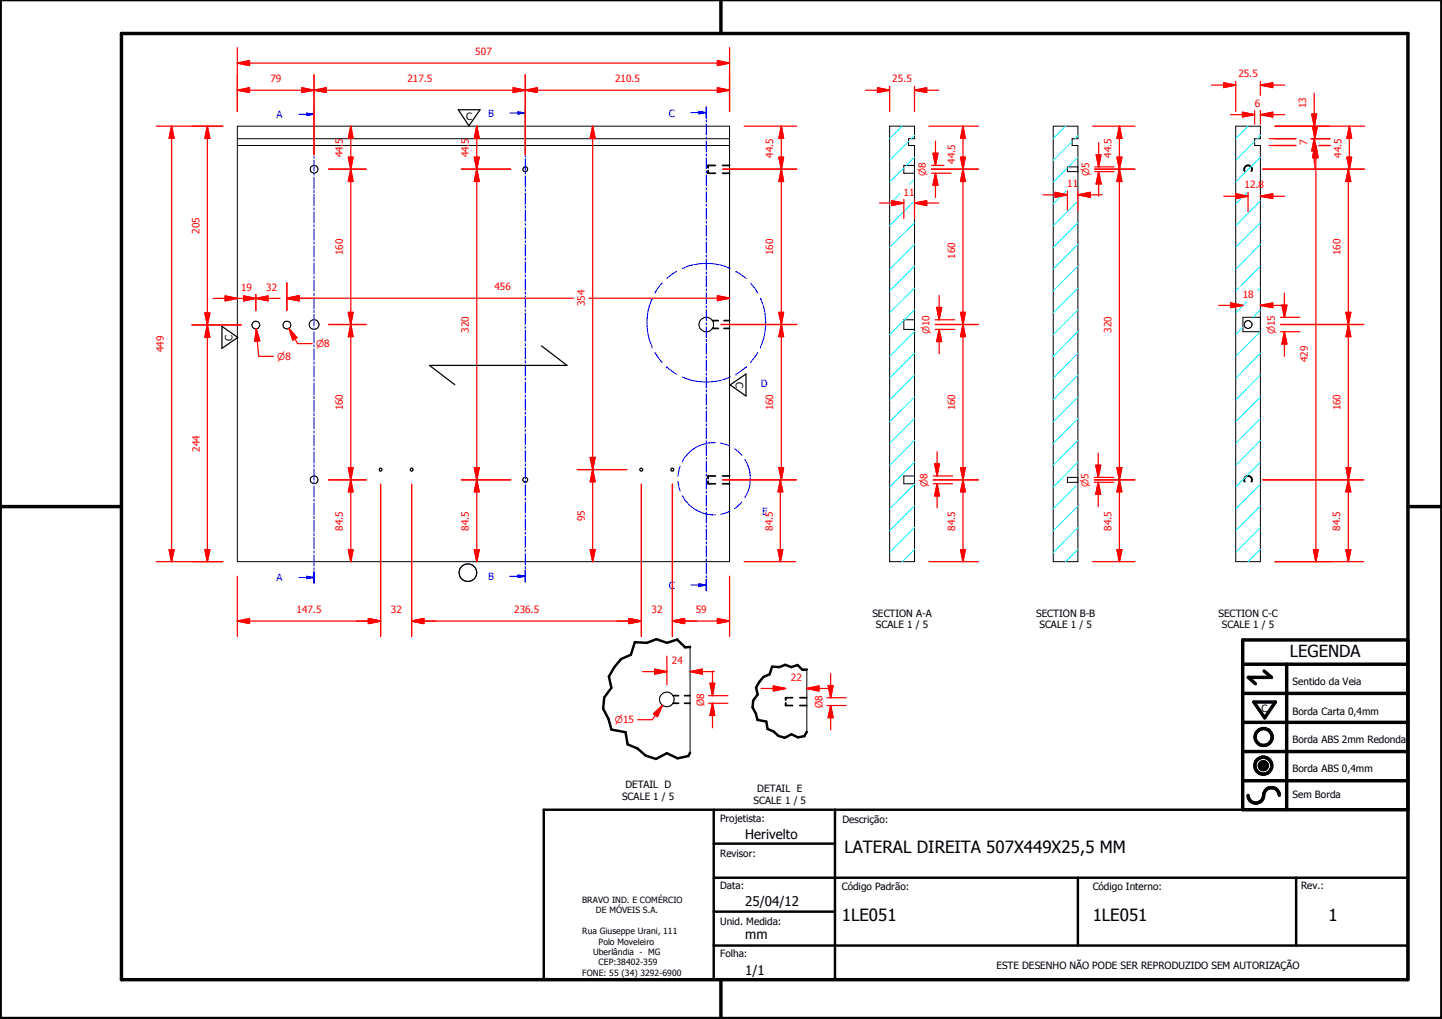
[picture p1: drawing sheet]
<svg xmlns="http://www.w3.org/2000/svg" width="297mm" height="210mm" viewBox="0 0 297 210" stroke-linecap="round" stroke-linejoin="round" font-family="sans-serif">
<g fill="#000">
<circle cx="145.9" cy="34.1" r=".18"/>
<circle cx="161.8" cy="143.7" r=".18"/>
</g>
<g fill="none" stroke="#000" stroke-width=".35">
<path d="M145.9 35.1v.6h1.5M147.4 34.1h-1.5v.5M148.8 34.1h1.5M148.8 35.7h1.5M256.4 35.3a.8 .8 0 0 1 .7-1.3 .8 .8 0 0 1 .7 1.3M146.8 66h1.2M146.8 67.6h1.2M149.1 66h1.2M149.1 67.6h1.2M145.9 99.1v.6h1.5M147.4 98h-1.5v.6M148.8 98h1.5"/>
<path d="M148.8 99.7h1.5M256.4 99.2a.79 .79 0 0 1 .7-1.2 .79 .79 0 0 1 .7 1.2M138.6 143.3h1.2M138.6 144.9h1.2M141 143.3h1.2M141 144.9h1.2M161.8 144.8v.5h1.5M163.3 143.7h-1.5v.5M164.8 143.7h1.4M164.8 145.3h1.4"/>
</g>
<g fill="none" stroke="#000" stroke-width=".21">
<path d="M48.9 28.6h101.4M48.9 30h101.4M48.9 26h101.4v89.7h-101.4zM183.3 26h5.1v2.6h-1.2v1.4h1.2v85.7h-5.1zM188.4 34.1h.1M188.4 34.1h-2.2v1.6h2.2M217 26h5v2.6h-1.2v1.4h1.2v85.7h-5zM222 35.3h.1M222 34.4h-2.1v.9h2.1M254.5 26h5.1v2.6h-1.2v1.4h1.2v85.7h-5.1zM188.4 65.9h.1M188.4 65.9h-2.2v2h2.2"/>
<path d="M259.6 65.4h.1M259.6 68.3h.1M259.6 65.4h-3.6v2.9h3.6M78.2 96.5a.32 .32 0 0 1 .4 0 .32 .32 0 0 1 0 .4 .32 .32 0 0 1-.4 .1zM84.6 96.5h.4v.5h-.4l-.1-.3zM138.3 96.5a.31 .31 0 0 1 .5 0 .31 .31 0 0 1-.1 .5 .31 .31 0 0 1-.5-.1zM188.4 98h-2.2v1.7h2.2M222 98.3h-2.1v1.1h2.1M142.2 133.3v21.8M166.2 137.9v12.8M259.4 157.6l1.6 .1zM259.4 157.7l1.6 .1z"/>
<path d="M259.4 157.8l1.6 .1zM259.4 157.9h1.6v.1zM259.4 157.9l1.6 .1h-1.5zM259.4 157.6h1.6zM259.5 158h1.5zM259.5 158l1.4 .1zM259.5 157.5l1.5 .1zM259.5 158.1h1.4zM259.5 157.4l1.5 .1zM259.5 158.1l1.4 .1zM259.5 157.3l1.4 .1zM259.6 158.2h1.3z"/>
<path d="M259.6 158.2h1.2zM259.6 157.2l1.3 .1zM259.6 158.2l1.2 .1zM259.6 157.2h1.3zM259.7 158.3h1.1zM259.7 158.3l1 .1zM259.7 157.1l1.1 .1zM259.7 157.1h1.1zM259.8 158.4h.9zM259.8 158.4h.8zM259.8 157.1h1zM259.8 157.1h.9z"/>
<path d="M259.8 158.4l.8 .1zM259.8 157l.9 .1zM259.8 157h.8zM259.9 158.5h.7zM259.9 158.5h.6zM259.9 157h.7zM260 158.5h.5zM260 158.5h.4zM260 157h.6zM260.1 158.5h.3zM260.1 158.5h.2zM260.1 156.9l.4 .1z"/>
<path d="M260.1 156.9h.3zM260.1 156.9h.2z"/>
<circle cx="64.7" cy="34.9" r=".81"/>
<circle cx="108.2" cy="34.9" r=".49"/>
<circle cx="52.7" cy="67" r=".81"/>
<circle cx="59.1" cy="67" r=".81"/>
<circle cx="64.7" cy="66.8" r=".99"/>
<circle cx="145.5" cy="66.9" r="1.51"/>
<circle cx="257.1" cy="66.8" r=".81"/>
<circle cx="64.7" cy="98.8" r=".82"/>
<circle cx="108.2" cy="98.8" r=".5"/>
<circle cx="132.1" cy="96.7" r=".31"/>
<circle cx="137.3" cy="144.1" r="1.51"/>
</g>
<path d="M142.2 133.3h-1.1l-1.6-1.6-2.1 .7-2.2-.7-1.9 .7-2.5-.1-.8 2.6-2.1 .9-1.4 1.7-1.1 1.9 .5 2.3-1.4 2-.3 2.3 1.1 2.1 .6 2.2 3 .5 .4 2.5 2 .9 1.7 1.5 2.1 .6 2.3-1.1 2.2 1 2.2-.5 .4-.6M166.2 137.9l-.9 .1-1-1-1.3 .4-1.2-.5-1.3 .5-1.5-.1-.5 1.6-1.2 .5-.9 1.1-.7 1.1 .4 1.4-1 1.3-.1 1.4 .7 1.3 .3 1.3 1.9 .3 .2 1.6 1.2 .5 1.1 .9 1.3 .4 1.3-.7 1.4 .6 1.3-.3 .5-.9M112 166.8h178v35h-178zM147 173.8h25M147 166.8v35M172 166.8v35M147 194.8h143M147 180.8h143M147 187.8h25M222 180.8v14M267 180.8v14" fill="none" stroke="#000" stroke-width=".51"/>
<g fill="#000">
<path d="M259.4 157.6h1.6zM259.5 157.5l1.5 .1zM259.5 157.4l1.5 .1zM259.5 157.3l1.4 .1zM259.6 157.2l1.3 .1zM259.6 157.2h1.3zM259.7 157.1l1.1 .1zM259.7 157.1h1.1zM259.8 157.1h1zM259.8 157.1h.9zM259.8 157l.9 .1zM259.8 157h.8z"/>
<path d="M259.9 157h.7zM260 157h.6zM260.1 156.9l.4 .1zM260.1 156.9h.3zM260.1 156.9h.2zM260.1 158.5h.2zM260 158.5h.4zM260.1 158.5h.3zM259.9 158.5h.6zM260 158.5h.5zM259.8 158.4l.8 .1zM259.9 158.5h.7z"/>
<path d="M259.8 158.4h.8zM259.7 158.3l1 .1zM259.8 158.4h.9zM259.6 158.2l1.2 .1zM259.7 158.3h1.1zM259.6 158.2h1.2zM259.5 158.1l1.4 .1zM259.6 158.2h1.3zM259.5 158l1.4 .1zM259.5 158.1h1.4zM259.4 157.9l1.6 .1h-1.5zM259.5 158h1.5z"/>
<path d="M259.4 157.6l1.6 .1zM259.4 157.7l1.6 .1zM259.4 157.8l1.6 .1zM259.4 157.9h1.6v.1z"/>
</g>
<g fill="none" stroke="#000" stroke-width=".71">
<path d="M148.5 0v6.9M297 -.1v209.9h-297v-209.9M25 6.9h265v194.9h-265zM0 104.4h25M290 104.4h7M256 136.8h34M260.4 138.2l1.5 1.3h-4.8l1.5 1.3M265 136.8v30M290 131.8h-34v35h34M256 154.8h34M256 148.8h34M256 142.8h34"/>
<path d="M258.3 144.6h4.4l-2.2 3.3zM256 160.8h34M257.1 163.8a1.62 1.62 0 0 0 1.8 1.6 1.62 1.62 0 0 0 1.4-1.9 1.63 1.63 0 0 1 1.7-1.2 1.63 1.63 0 0 1 1.5 1.5M148.5 201.8v8"/>
<circle cx="260.2" cy="157.7" r="1.76"/>
<circle cx="260.2" cy="157.7" r=".82"/>
<circle cx="260.3" cy="151.8" r="1.76"/>
</g>
<g fill="none" stroke="#00f" stroke-width=".21">
<path d="M144 23.2h1.5M145.5 22.1v2.2M145.5 24.7v.4M145.5 25.5v2.3M145.5 28.2v.5M145.5 29v2.3M145.5 31.7v.4M145.5 32.5v2.3M145.5 35.1v.5M145.5 36v2.2M145.5 38.6v.5M145.5 39.5v2.2"/>
<path d="M136.4 58.3l-.8 1-.7 1.1M139.4 55.9l-2.1 1.5M140.5 55.3a12 12 0 0 1 9.9 0M145.5 42.1v.4M145.5 42.9v2.3M145.5 45.6v.4M145.5 46.4v2.3M145.5 49.1v.4M145.5 49.9v2.3M145.5 52.5v.5M145.5 53.3v2.3M145.5 56v.4"/>
<path d="M145.5 56.8v2.3M145.5 59.5v.4M151.6 55.9h.1M151.6 55.9l2.1 1.5M154.6 58.3l1.5 2.1M134.3 61.5h.1M134.3 71.5h.1M134.3 61.5a12.5 12.5 0 0 0 0 10M134.9 72.6l1.5 2.1M137.3 75.6h.1M137.3 75.6l2.1 1.5M140.5 77.6a12 12 0 0 0 9.9 0"/>
<path d="M145.5 60.3v2.3M145.5 62.9v.5M145.5 63.8v2.2M145.5 66.4v.5M145.5 67.3v2.3M145.5 69.9v.5M145.5 70.7v2.3M145.5 73.4v.4M145.5 74.2v2.3M145.5 76.8v.5M145.5 77.7v2.2M151.6 77.1h.1"/>
<path d="M153.7 75.6h.1M153.7 75.6l-2.1 1.5M156.1 72.6l-1.5 2.1M156.7 61.5h.1M156.7 71.5h.1M156.7 61.5a12.3 12.3 0 0 1 0 10M139.7 99.1l.4 2M140.1 96.1l-.4 2M145.5 80.3v.5M145.5 81.2v2.2M145.5 83.8v.4M145.5 84.6v2.3"/>
<path d="M145.5 87.3v.5M145.5 88.1v2.3M145.5 90.8v.4M145.5 91.6v2.3M145.5 94.2v.5M145.5 95v2.3M145.5 97.7v.4M145.5 98.5v2.3M147.4 91.2a7.3 7.3 0 0 0-6.9 3.9M148.4 91.3l2 .6M151.3 92.4l1.5 1.4M153.5 94.7a7.6 7.6 0 0 1 0 7.8"/>
<path d="M140.5 102.1a7.4 7.4 0 0 0 6.9 3.9M145.5 101.2v.4M145.5 102v2.3M145.5 104.6v.5M145.5 105.5v2.3M145.5 108.1v.5M145.5 109v2.2M145.5 111.6v.5M145.5 112.4v2.3M145.5 115.1v.4M145.5 115.9v2.3M145.5 118.6v.4"/>
<path d="M145.5 119.4v2.3M150.4 105.3l-2 .7M152.8 103.4l-1.5 1.4"/>
</g>
<path d="M145.5 22.1v2.2M145.5 119.4v2.3" fill="none" stroke="#00f" stroke-width=".3"/>
<path d="M144 22.9l1.5 .3-1.5 .3z" fill="#00f"/>
<path d="M142.3 23.2h1.7M144 22.9l1.5 .3-1.5 .3zM144 120.5h1.5" fill="none" stroke="#00f" stroke-width=".21"/>
<path d="M144 120.3l1.5 .2-1.5 .3z" fill="#00f"/>
<g fill="none" stroke="#00f" stroke-width=".21">
<path d="M106.7 23.3h1.5M108.2 22.1v2.4M108.2 24.8v.5M108.2 25.7v2.3M108.2 28.3v.5M108.2 29.2v2.3M108.2 31.9v.4M108.2 32.7v2.4M108.2 35.4v.5M108.2 36.2v2.4M108.2 38.9v.5M108.2 39.8v2.3"/>
<path d="M108.2 42.5v.4M108.2 43.3v2.3M108.2 46v.4M108.2 46.8v2.4M108.2 49.6v.4M108.2 50.4v2.3M108.2 53.1v.5M108.2 53.9v2.3M108.2 56.6v.5M108.2 57.4v2.4M108.2 60.2v.4M108.2 61v2.3"/>
<path d="M108.2 63.7v.4M108.2 64.5v2.3M108.2 67.2v.5M108.2 68v2.4M108.2 70.7v.5M108.2 71.6v2.3M108.2 74.3v.5M108.2 75.1v2.4M108.2 77.9v.4M108.2 78.7v2.3M108.2 81.4v.4M108.2 82.2v2.3"/>
<path d="M108.2 84.9v.4M108.2 85.7v2.4M108.2 88.4v.5M108.2 89.3v2.3M108.2 91.9v.5M108.2 92.8v2.3M108.2 95.5v.4M108.2 96.3v2.3M108.2 99v.5M108.2 99.9v2.3M108.2 102.6v.4M108.2 103.4v2.3"/>
<path d="M108.2 106.1v.5M108.2 106.9v2.4M108.2 109.6v.5M108.2 110.4v2.4M108.2 113.2v.4M108.2 114v2.3M108.2 116.7v.5M108.2 117.5v2.3M142.3 120.5h1.7M144 120.3l1.5 .2-1.5 .3z"/>
</g>
<g fill="none" stroke="#0ff" stroke-width=".21">
<path d="M255.6 36.5l-1.1 1M256.9 39.6l-2.4 2.4M257.1 26l-2.6 2.5M258.4 29.1l-3.9 3.9M259.6 27.9l-.6 .7M259.6 32.4l-4 4M255.2 59.3l-.7 .6M259.6 50.3l-5.1 5.2M259.6 45.9l-5.1 5.1M259.6 41.4l-5.1 5.1M259.6 59.4l-.5 .5M259.6 54.8l-4 4.1"/>
<path d="M256 67.4l-1.5 1.5M256.9 62.1l-2.4 2.3M259.6 68.3l-5.1 5.1M259.6 77.3l-5.1 5.1M259.6 72.8l-5.1 5.1M259.6 63.8l-1.5 1.6M259.6 99.7l-5.1 5.1M259.6 95.2l-5.1 5.1M259.6 90.7l-5.1 5.1M259.6 86.2l-5.1 5.2M259.6 81.8l-5.1 5.1M259.6 113.2l-2.5 2.5"/>
<path d="M259.6 108.7l-5.1 5.1M259.6 104.2l-5.1 5.1"/>
</g>
<path d="M108.2 22.1v2.4M108.2 117.5v2.3" fill="none" stroke="#00f" stroke-width=".3"/>
<path d="M106.7 23l1.5 .3-1.5 .2z" fill="#00f"/>
<path d="M105 23.3h1.7M106.7 23l1.5 .3-1.5 .2zM106.7 118.7h1.5" fill="none" stroke="#00f" stroke-width=".21"/>
<path d="M106.7 118.4l1.5 .3-1.5 .3z" fill="#00f"/>
<g fill="none" stroke="#00f" stroke-width=".21">
<path d="M63.2 23.5h1.5M64.7 22.4v2.3M64.7 25.1v.4M64.7 25.9v2.4M64.7 28.6v.5M64.7 29.5v2.3M64.7 32.1v.5M64.7 33v2.3M64.7 35.7v.4M64.7 36.5v2.4M64.7 39.2v.5M64.7 40v2.4"/>
<path d="M64.7 42.8v.4M64.7 43.6v2.3M64.7 46.3v.4M64.7 47.1v2.3M64.7 49.8v.4M64.7 50.6v2.4M64.7 53.4v.4M64.7 54.2v2.3M64.7 56.9v.5M64.7 57.7v2.3M64.7 60.4v.5M64.7 61.3v2.3"/>
<path d="M64.7 64v.4M64.7 64.8v2.3M64.7 67.5v.4M64.7 68.3v2.4M64.7 71v.5M64.7 71.8v2.4M64.7 74.5v.5M64.7 75.4v2.3M64.7 78.1v.4M64.7 78.9v2.4M64.7 81.6v.5M64.7 82.5v2.3"/>
<path d="M64.7 85.2v.4M64.7 86v2.3M64.7 88.7v.5M64.7 89.5v2.4M64.7 92.2v.5M64.7 93v2.4M64.7 95.8v.4M64.7 96.6v2.3M64.7 99.3v.4M64.7 100.1v2.3M64.7 102.8v.5M64.7 103.7v2.3"/>
<path d="M64.7 106.4v.4M64.7 107.2v2.3M64.7 109.9v.5M64.7 110.7v2.3M64.7 113.4v.5M64.7 114.3v2.3M64.7 117v.4M64.7 117.8v2.3M105 118.7h1.7M106.7 118.4l1.5 .3-1.5 .3z"/>
</g>
<g fill="none" stroke="#0ff" stroke-width=".21">
<path d="M219.5 26l-2.5 2.5M219.6 39.3l-2.6 2.7M219.9 34.6l-2.9 2.9M220.8 29.1l-3.8 3.9M221.7 32.7l-1.6 1.7M222 27.9l-.6 .7M222 32.4l-.2 .3M222 59.4l-5 5M222 54.8l-5 5.1M222 50.3l-5 5.2M222 45.9l-5 5.1M222 41.4l-5 5.1"/>
<path d="M222 77.3l-5 5.1M222 72.8l-5 5.1M222 68.3l-5 5.1M222 63.8l-5 5.1M222 95.2l-5 5.1M222 90.7l-5 5.1M222 86.2l-5 5.2M222 81.8l-5 5.1M221.7 100.1l-4.7 4.7M222 113.2l-2.5 2.5M222 108.7l-5 5.1M222 104.2l-5 5.1"/>
</g>
<path d="M64.7 22.4v2.3M64.7 117.8v2.3" fill="none" stroke="#00f" stroke-width=".3"/>
<path d="M63.2 23.3l1.5 .2-1.5 .3z" fill="#00f"/>
<path d="M61.5 23.5h1.7M63.2 23.3l1.5 .2-1.5 .3zM63.2 119h1.5" fill="none" stroke="#00f" stroke-width=".21"/>
<path d="M63.2 118.7l1.5 .3-1.5 .2z" fill="#00f"/>
<path d="M61.5 119h1.7M63.2 118.7l1.5 .3-1.5 .2z" fill="none" stroke="#00f" stroke-width=".21"/>
<g fill="none" stroke="#0ff" stroke-width=".21">
<path d="M185.3 39.9l-2 2.1M185.8 26l-2.5 2.5M186.2 34.6l-2.9 2.9M187.2 29.1l-3.9 3.9M188.1 32.7l-1.4 1.4M188.2 37.1l-.9 .8M188.4 27.9l-.7 .7M188.4 32.4l-.3 .3M188.4 59.4l-5.1 5M188.4 54.8l-5.1 5.1M188.4 50.3l-5.1 5.2M188.4 45.9l-5.1 5.1"/>
<path d="M188.4 41.4l-5.1 5.1M186.2 66l-2.9 2.9M188.4 77.3l-5.1 5.1M188.4 72.8l-5.1 5.1M188.4 68.3l-5.1 5.1M188.4 63.8l-2.1 2.1M188.4 99.7l-5.1 5.1M188.4 95.2l-5.1 5.1M188.4 90.7l-5.1 5.1M188.4 86.2l-5.1 5.2M188.4 81.8l-5.1 5.1M188.4 113.2l-2.6 2.5"/>
<path d="M188.4 108.7l-5.1 5.1M188.4 104.2l-5.1 5.1"/>
</g>
<path d="M134.9 138.3h2.5" fill="none" stroke="#f00" stroke-width=".25"/>
<path d="M134.9 137.8l2.5 .5-2.5 .6z" fill="#f00"/>
<path d="M134.9 137.8l2.5 .5-2.5 .6zM142.2 138.3h2.4" fill="none" stroke="#f00" stroke-width=".25"/>
<path d="M142.2 138.3l2.4-.5v1.1z" fill="#f00"/>
<path d="M132.4 138.3h2.5M137.4 135.2v5.9M142.2 138.3l2.4-.5v1.1zM144.6 138.3h2.5M146.8 144.9v2.5" fill="none" stroke="#f00" stroke-width=".25"/>
<path d="M146.8 144.9l.4 2.5h-.9z" fill="#f00"/>
<path d="M146.8 144.9l.4 2.5h-.9zM146.8 140.8v2.5" fill="none" stroke="#f00" stroke-width=".25"/>
<path d="M146.3 140.8h.9l-.4 2.5z" fill="#f00"/>
<path d="M146.8 138.3v2.5M136.5 145.3l-1.5 2M146 143.3h3.9M146 144.9h3.9M146.3 140.8h.9l-.4 2.5zM146.8 147.4v2.5" fill="none" stroke="#f00" stroke-width=".25"/>
<path d="M134.6 147l1.9-1.7-1.1 2.3z" fill="#f00"/>
<path d="M134.6 147l1.9-1.7-1.1 2.3zM135 147.3l-.6 1h-3M159.3 141.8h2.5" fill="none" stroke="#f00" stroke-width=".25"/>
<path d="M159.3 141.3l2.5 .5-2.5 .5z" fill="#f00"/>
<path d="M159.3 141.3l2.5 .5-2.5 .5zM166.2 141.8h2.5" fill="none" stroke="#f00" stroke-width=".25"/>
<path d="M166.2 141.8l2.5-.5v1z" fill="#f00"/>
<path d="M156.8 141.8h2.5M166.2 141.8l2.5-.5v1zM168.7 141.8h2.5M171.1 145.3v2.5" fill="none" stroke="#f00" stroke-width=".25"/>
<path d="M171.1 145.3l.5 2.5h-1z" fill="#f00"/>
<path d="M171.1 145.3l.5 2.5h-1zM171.1 141.2v2.5" fill="none" stroke="#f00" stroke-width=".25"/>
<path d="M170.6 141.2h1l-.5 2.5z" fill="#f00"/>
<path d="M42.7 113.2v2.5M171.1 138.7v2.5M170.3 145.3h4M170.3 143.7h4M170.6 141.2h1l-.5 2.5zM171.1 147.8v2.5" fill="none" stroke="#f00" stroke-width=".25"/>
<path d="M42.2 113.2h1l-.5 2.5z" fill="#f00"/>
<path d="M42.7 66.9v2.6M42.2 113.2h1l-.5 2.5z" fill="none" stroke="#f00" stroke-width=".25"/>
<path d="M42.7 66.9l.5 2.6h-1z" fill="#f00"/>
<path d="M39.5 66.9h10.2M42.7 66.9l.5 2.6h-1zM42.7 64.5v2.4M42.7 69.5v43.7M39.5 115.7h6.4" fill="none" stroke="#f00" stroke-width=".25"/>
<path d="M42.2 64.5h1l-.5 2.4z" fill="#f00"/>
<path d="M42.7 26v2.5M42.2 64.5h1l-.5 2.4z" fill="none" stroke="#f00" stroke-width=".25"/>
<path d="M42.7 26l.5 2.5h-1z" fill="#f00"/>
<path d="M35.3 26v2.5M39.5 26h6.4M42.7 26l.5 2.5h-1zM42.7 28.5v36M39.5 66.9h10.2" fill="none" stroke="#f00" stroke-width=".25"/>
<path d="M35.3 26l.6 2.5h-1.1z" fill="#f00"/>
<path d="M35.3 26l.6 2.5h-1.1zM35.3 113.2v2.5" fill="none" stroke="#f00" stroke-width=".25"/>
<path d="M34.8 113.2h1.1l-.6 2.5z" fill="#f00"/>
<path d="M32.2 26h13.7M35.3 28.5v84.7M46.4 61.5h2.5M32.2 115.7h13.7M34.8 113.2h1.1l-.6 2.5z" fill="none" stroke="#f00" stroke-width=".25"/>
<path d="M46.4 61l2.5 .5-2.5 .5z" fill="#f00"/>
<path d="M46.4 61l2.5 .5-2.5 .5zM52.7 61.5h2.5" fill="none" stroke="#f00" stroke-width=".25"/>
<path d="M52.7 61.5l2.5-.5v1z" fill="#f00"/>
<path d="M43.9 61.5h2.5M50.2 61.5h2.5M52.7 61.5l2.5-.5v1zM52.7 60.7v3.3M55.2 61.5h2.5" fill="none" stroke="#f00" stroke-width=".25"/>
<path d="M50.2 61l2.5 .5-2.5 .5z" fill="#f00"/>
<path d="M50.2 61l2.5 .5-2.5 .5zM59.1 61.5h2.5" fill="none" stroke="#f00" stroke-width=".25"/>
<path d="M59.1 61.5l2.5-.5v1z" fill="#f00"/>
<path d="M59.1 58.3v5.7M47.7 61.5h2.5M52.7 60.7v3.3M59.1 61.5l2.5-.5v1zM61.6 61.5h2.5M72.3 113.2v2.5" fill="none" stroke="#f00" stroke-width=".25"/>
<path d="M71.8 113.2h.9l-.4 2.5z" fill="#f00"/>
<path d="M72.3 98.8v2.5M71.8 113.2h.9l-.4 2.5z" fill="none" stroke="#f00" stroke-width=".25"/>
<path d="M72.3 98.8l.4 2.5h-.9z" fill="#f00"/>
<path d="M67.7 98.8h7.7M72.3 98.8l.4 2.5h-.9zM72.3 96.4v2.4M72.3 101.3v11.9" fill="none" stroke="#f00" stroke-width=".25"/>
<path d="M71.8 96.4h.9l-.4 2.4z" fill="#f00"/>
<path d="M72.3 66.8v2.5M71.8 96.4h.9l-.4 2.4z" fill="none" stroke="#f00" stroke-width=".25"/>
<path d="M72.3 66.8l.4 2.5h-.9z" fill="#f00"/>
<path d="M67.7 66.8h7.7M72.3 66.8l.4 2.5h-.9zM72.3 64.3v2.5M72.3 69.3v27.1M67.7 98.8h7.7" fill="none" stroke="#f00" stroke-width=".25"/>
<path d="M71.8 64.3h.9l-.4 2.5z" fill="#f00"/>
<path d="M72.3 34.8v2.6M71.8 64.3h.9l-.4 2.5z" fill="none" stroke="#f00" stroke-width=".25"/>
<path d="M72.3 34.8l.4 2.6h-.9z" fill="#f00"/>
<path d="M67.7 34.8h7.7M72.3 34.8l.4 2.6h-.9zM72.3 32.4v2.4M72.3 37.4v26.9M67.7 66.8h7.7" fill="none" stroke="#f00" stroke-width=".25"/>
<path d="M71.8 32.4h.9l-.4 2.4z" fill="#f00"/>
<path d="M71.8 32.4h.9l-.4 2.4zM72.3 26v2.5" fill="none" stroke="#f00" stroke-width=".25"/>
<path d="M72.3 26l.4 2.5h-.9z" fill="#f00"/>
<path d="M67.7 34.8h7.7M72.3 26l.4 2.5h-.9zM72.3 28.5v3.9M98.2 113.2v2.5" fill="none" stroke="#f00" stroke-width=".25"/>
<path d="M97.7 113.2h1l-.5 2.5z" fill="#f00"/>
<path d="M98.2 98.8v2.5M97.7 113.2h1l-.5 2.5z" fill="none" stroke="#f00" stroke-width=".25"/>
<path d="M98.2 98.8l.5 2.5h-1z" fill="#f00"/>
<path d="M95 98.8h10.2M98.2 98.8l.5 2.5h-1zM98.2 96.4v2.4M98.2 101.3v11.9" fill="none" stroke="#f00" stroke-width=".25"/>
<path d="M97.7 96.4h1l-.5 2.4z" fill="#f00"/>
<path d="M98.2 34.8v2.6M97.7 96.4h1l-.5 2.4z" fill="none" stroke="#f00" stroke-width=".25"/>
<path d="M98.2 34.8l.5 2.6h-1z" fill="#f00"/>
<path d="M95 34.8h10.2M98.2 34.8l.5 2.6h-1zM98.2 32.4v2.4M98.2 37.4v59M95 98.8h10.2" fill="none" stroke="#f00" stroke-width=".25"/>
<path d="M97.7 32.4h1l-.5 2.4z" fill="#f00"/>
<path d="M97.7 32.4h1l-.5 2.4zM98.2 26v2.5" fill="none" stroke="#f00" stroke-width=".25"/>
<path d="M98.2 26l.5 2.5h-1z" fill="#f00"/>
<path d="M95 34.8h10.2M98.2 26l.5 2.5h-1zM98.2 28.5v3.9M122.1 113.2v2.5" fill="none" stroke="#f00" stroke-width=".25"/>
<path d="M121.6 113.2h1l-.5 2.5z" fill="#f00"/>
<path d="M122.1 96.7v2.5M121.6 113.2h1l-.5 2.5z" fill="none" stroke="#f00" stroke-width=".25"/>
<path d="M122.1 96.7l.5 2.5h-1z" fill="#f00"/>
<path d="M118.9 96.7h10.2M122.1 96.7l.5 2.5h-1zM122.1 94.2v2.5M122.1 99.2v14" fill="none" stroke="#f00" stroke-width=".25"/>
<path d="M121.6 94.2h1l-.5 2.5z" fill="#f00"/>
<path d="M122.1 26v2.5M121.6 94.2h1l-.5 2.5z" fill="none" stroke="#f00" stroke-width=".25"/>
<path d="M122.1 26l.5 2.5h-1z" fill="#f00"/>
<path d="M122.1 26l.5 2.5h-1zM122.1 28.5v65.7M118.9 96.7h10.2M48.9 127.9h2.5" fill="none" stroke="#f00" stroke-width=".25"/>
<path d="M48.9 127.9l2.5-.5v1z" fill="#f00"/>
<path d="M48.9 127.9l2.5-.5v1zM75.9 127.9h2.5" fill="none" stroke="#f00" stroke-width=".25"/>
<path d="M75.9 127.4l2.5 .5-2.5 .5z" fill="#f00"/>
<path d="M78.4 99.7v31.4M48.9 118.7v12.4M51.4 127.9h27M75.9 127.4l2.5 .5-2.5 .5z" fill="none" stroke="#f00" stroke-width=".25"/>
<path d="M75.9 127.4l2.5 .5-2.5 .5z" fill="#f00"/>
<path d="M75.9 127.4l2.5 .5-2.5 .5zM84.8 127.9h2.5" fill="none" stroke="#f00" stroke-width=".25"/>
<path d="M84.8 127.9l2.5-.5v1z" fill="#f00"/>
<path d="M78.4 99.7v31.4M84.8 99.7v31.4M73.4 127.9h2.5M84.8 127.9l2.5-.5v1zM84.8 127.9h5" fill="none" stroke="#f00" stroke-width=".25"/>
<path d="M84.8 127.9l2.5-.5v1z" fill="#f00"/>
<path d="M84.8 127.9l2.5-.5v1zM129.6 127.9h2.5" fill="none" stroke="#f00" stroke-width=".25"/>
<path d="M129.6 127.4l2.5 .5-2.5 .5z" fill="#f00"/>
<path d="M84.8 99.7v31.4M132.1 99.7v31.4M87.3 127.9h44.8M129.6 127.4l2.5 .5-2.5 .5z" fill="none" stroke="#f00" stroke-width=".25"/>
<path d="M129.6 127.4l2.5 .5-2.5 .5z" fill="#f00"/>
<path d="M129.6 127.4l2.5 .5-2.5 .5zM138.5 127.9h2.5" fill="none" stroke="#f00" stroke-width=".25"/>
<path d="M138.5 127.9l2.5-.5v1z" fill="#f00"/>
<path d="M132.1 99.7v31.4M138.5 99.7v31.4M127.1 127.9h2.5M138.5 127.9l2.5-.5v1zM138.5 127.9h5" fill="none" stroke="#f00" stroke-width=".25"/>
<path d="M138.5 127.9l2.5-.5v1z" fill="#f00"/>
<path d="M138.5 127.9l2.5-.5v1zM147.8 127.9h2.5" fill="none" stroke="#f00" stroke-width=".25"/>
<path d="M147.8 127.4l2.5 .5-2.5 .5z" fill="#f00"/>
<path d="M48.9 18.6h2.5M138.5 99.7v31.4M150.3 118.7v12.4M141 127.9h6.8M147.8 127.4l2.5 .5-2.5 .5z" fill="none" stroke="#f00" stroke-width=".25"/>
<path d="M48.9 18.6l2.5-.5v.9z" fill="#f00"/>
<path d="M48.9 18.6l2.5-.5v.9zM62.2 18.6h2.5" fill="none" stroke="#f00" stroke-width=".25"/>
<path d="M62.2 18.1l2.5 .5-2.5 .4z" fill="#f00"/>
<path d="M48.9 15.4v7.6M51.4 18.6h10.8M62.2 18.1l2.5 .5-2.5 .4zM64.7 18.6h2.5M64.7 15.4v16.5" fill="none" stroke="#f00" stroke-width=".25"/>
<path d="M64.7 18.6l2.5-.5v.9z" fill="#f00"/>
<path d="M64.7 18.6l2.5-.5v.9zM105.7 18.6h2.5" fill="none" stroke="#f00" stroke-width=".25"/>
<path d="M105.7 18.1l2.5 .5-2.5 .4z" fill="#f00"/>
<path d="M64.7 15.4v16.5M67.2 18.6h38.5M105.7 18.1l2.5 .5-2.5 .4zM108.2 18.6h2.5M108.2 15.4v16.5" fill="none" stroke="#f00" stroke-width=".25"/>
<path d="M108.2 18.6l2.5-.5v.9z" fill="#f00"/>
<path d="M108.2 18.6l2.5-.5v.9zM147.8 18.6h2.5" fill="none" stroke="#f00" stroke-width=".25"/>
<path d="M147.8 18.1l2.5 .5-2.5 .4z" fill="#f00"/>
<path d="M48.9 13h2.5M108.2 15.4v16.5M110.7 18.6h37.1M147.8 18.1l2.5 .5-2.5 .4zM150.3 15.4v7.6" fill="none" stroke="#f00" stroke-width=".25"/>
<path d="M48.9 13l2.5-.5v1z" fill="#f00"/>
<path d="M48.9 13l2.5-.5v1zM147.8 13h2.5" fill="none" stroke="#f00" stroke-width=".25"/>
<path d="M147.8 12.5l2.5 .5-2.5 .5z" fill="#f00"/>
<path d="M48.9 9.8v13.2M51.4 13h96.4M147.8 12.5l2.5 .5-2.5 .5zM150.3 9.8v13.2M160.9 26v2.5" fill="none" stroke="#f00" stroke-width=".25"/>
<path d="M160.9 26l.5 2.5h-1z" fill="#f00"/>
<path d="M160.9 26l.5 2.5h-1zM160.9 32.4v2.4" fill="none" stroke="#f00" stroke-width=".25"/>
<path d="M160.4 32.4h1l-.5 2.4z" fill="#f00"/>
<path d="M148.9 34.8h15.2M153.3 26h10.8M160.4 32.4h1l-.5 2.4zM160.9 28.5v3.9M160.9 34.8v2.6" fill="none" stroke="#f00" stroke-width=".25"/>
<path d="M160.9 34.8l.5 2.6h-1z" fill="#f00"/>
<path d="M160.9 34.8l.5 2.6h-1zM160.9 64.3v2.5" fill="none" stroke="#f00" stroke-width=".25"/>
<path d="M160.4 64.3h1l-.5 2.5z" fill="#f00"/>
<path d="M148.9 34.8h15.2M160.9 37.4v26.9M148.5 66.8h15.6M160.4 64.3h1l-.5 2.5zM160.9 96.4v2.4" fill="none" stroke="#f00" stroke-width=".25"/>
<path d="M160.4 96.4h1l-.5 2.4z" fill="#f00"/>
<path d="M160.9 66.8v2.5M160.4 96.4h1l-.5 2.4z" fill="none" stroke="#f00" stroke-width=".25"/>
<path d="M160.9 66.8l.5 2.5h-1z" fill="#f00"/>
<path d="M148.5 66.8h15.6M160.9 66.8l.5 2.5h-1zM160.9 69.3v27.1M148.9 98.8h15.2M160.7 113.2v2.5" fill="none" stroke="#f00" stroke-width=".25"/>
<path d="M160.3 113.2h.9l-.5 2.5z" fill="#f00"/>
<path d="M160.7 98.8v2.5M160.3 113.2h.9l-.5 2.5z" fill="none" stroke="#f00" stroke-width=".25"/>
<path d="M160.7 98.8l.5 2.5h-.9z" fill="#f00"/>
<path d="M59.1 61.4h2.5M148.9 98.8h15M160.7 98.8l.5 2.5h-.9zM153.3 115.7h10.6M160.7 101.3v11.9" fill="none" stroke="#f00" stroke-width=".25"/>
<path d="M59.1 61.4l2.5-.5v1z" fill="#f00"/>
<path d="M59.1 61.4l2.5-.5v1zM147.8 61.4h2.5" fill="none" stroke="#f00" stroke-width=".25"/>
<path d="M147.8 60.9l2.5 .5-2.5 .5z" fill="#f00"/>
<path d="M198.4 26v2.5M59.1 58.3v5.7M61.6 61.4h56.5M121.3 61.4h26.5M147.8 60.9l2.5 .5-2.5 .5z" fill="none" stroke="#f00" stroke-width=".25"/>
<path d="M198.4 26l.4 2.5h-.9z" fill="#f00"/>
<path d="M198.4 26l.4 2.5h-.9zM198.4 32.4v2.4" fill="none" stroke="#f00" stroke-width=".25"/>
<path d="M197.9 32.4h.9l-.4 2.4z" fill="#f00"/>
<path d="M191.3 26h10.2M191.9 34.8h9.6M197.9 32.4h.9l-.4 2.4zM198.4 28.5v3.9M193.5 67.9v2.5" fill="none" stroke="#f00" stroke-width=".25"/>
<path d="M193.5 67.9l.5 2.5h-1z" fill="#f00"/>
<path d="M193.5 67.9l.5 2.5h-1zM193.5 63.3v2.6" fill="none" stroke="#f00" stroke-width=".25"/>
<path d="M193 63.3h1l-.5 2.6z" fill="#f00"/>
<path d="M192.7 35.7v2.4M192.7 65.9h3.9M192.7 67.9h3.9M193 63.3h1l-.5 2.6zM193.5 60.9v2.4M193.5 70.4v2.5" fill="none" stroke="#f00" stroke-width=".25"/>
<path d="M192.7 35.7l.5 2.4h-1z" fill="#f00"/>
<path d="M192.7 35.7l.5 2.4h-1zM192.7 31.6v2.5" fill="none" stroke="#f00" stroke-width=".25"/>
<path d="M192.2 31.6h1l-.5 2.5z" fill="#f00"/>
<path d="M191.9 35.7h4M191.9 34.1h2.5M192.2 31.6h1l-.5 2.5zM192.7 29.1v2.5M192.7 38.1v2.6M193 99.7v2.5" fill="none" stroke="#f00" stroke-width=".25"/>
<path d="M193 99.7l.5 2.5h-1z" fill="#f00"/>
<path d="M193 99.7l.5 2.5h-1zM193 95.5v2.5" fill="none" stroke="#f00" stroke-width=".25"/>
<path d="M192.5 95.5h1l-.5 2.5z" fill="#f00"/>
<path d="M192.2 98h4M192.2 99.7h4M192.5 95.5h1l-.5 2.5zM193 93v2.5M193 102.2v2.4M198.4 113.2v2.5" fill="none" stroke="#f00" stroke-width=".25"/>
<path d="M197.9 113.2h.9l-.4 2.5z" fill="#f00"/>
<path d="M198.4 98.8v2.5M197.9 113.2h.9l-.4 2.5z" fill="none" stroke="#f00" stroke-width=".25"/>
<path d="M198.4 98.8l.4 2.5h-.9z" fill="#f00"/>
<path d="M192.2 98.8h9.3M198.4 98.8l.4 2.5h-.9zM198.4 96.4v2.4M191.3 115.7h10.2M198.4 101.3v11.9" fill="none" stroke="#f00" stroke-width=".25"/>
<path d="M197.9 96.4h.9l-.4 2.4z" fill="#f00"/>
<path d="M198.4 66.8v2.5M197.9 96.4h.9l-.4 2.4z" fill="none" stroke="#f00" stroke-width=".25"/>
<path d="M198.4 66.8l.4 2.5h-.9z" fill="#f00"/>
<path d="M192.7 66.8h8.8M198.4 66.8l.4 2.5h-.9zM198.4 64.3v2.5M198.4 69.3v27.1M192.2 98.8h9.3" fill="none" stroke="#f00" stroke-width=".25"/>
<path d="M197.9 64.3h.9l-.4 2.5z" fill="#f00"/>
<path d="M198.4 34.8v2.6M197.9 64.3h.9l-.4 2.5z" fill="none" stroke="#f00" stroke-width=".25"/>
<path d="M198.4 34.8l.4 2.6h-.9z" fill="#f00"/>
<path d="M191.9 34.8h9.6M198.4 34.8l.4 2.6h-.9zM198.4 37.4v26.9M188.4 41.8h2.5M192.7 66.8h8.8" fill="none" stroke="#f00" stroke-width=".25"/>
<path d="M188.4 41.8l2.5-.4v.9z" fill="#f00"/>
<path d="M183.7 41.8h2.5M188.4 41.8l2.5-.4v.9z" fill="none" stroke="#f00" stroke-width=".25"/>
<path d="M183.7 41.4l2.5 .4-2.5 .5z" fill="#f00"/>
<path d="M188.4 18.6h2.5M181.2 41.8h2.5M183.7 41.4l2.5 .4-2.5 .5zM186.2 41.1v3.9M188.4 41.1v3.9M190.9 41.8h2.5" fill="none" stroke="#f00" stroke-width=".25"/>
<path d="M188.4 18.6l2.5-.5v.9z" fill="#f00"/>
<path d="M180.8 18.6h2.5M188.4 18.6l2.5-.5v.9z" fill="none" stroke="#f00" stroke-width=".25"/>
<path d="M180.8 18.1l2.5 .5-2.5 .4z" fill="#f00"/>
<path d="M178.3 18.6h2.5M180.8 18.1l2.5 .5-2.5 .4zM183.3 17.8v5.2M188.4 17.8v5.2M190.9 18.6h2.5M226.3 35.3v2.6" fill="none" stroke="#f00" stroke-width=".25"/>
<path d="M226.3 35.3l.5 2.6h-1z" fill="#f00"/>
<path d="M226.3 35.3l.5 2.6h-1zM226.3 31.9v2.5" fill="none" stroke="#f00" stroke-width=".25"/>
<path d="M225.8 31.9h1l-.5 2.5z" fill="#f00"/>
<path d="M225.5 34.4h4M225.5 35.3h4M225.8 31.9h1l-.5 2.5zM226.3 29.4v2.5M226.3 37.9v2.5M226.6 31.9h-.8l.5 2.5 .3-1.8M222 40.1h2.6" fill="none" stroke="#f00" stroke-width=".25"/>
<path d="M222 40.1l2.6-.5v1z" fill="#f00"/>
<path d="M217.3 40.1h2.6M222 40.1l2.6-.5v1z" fill="none" stroke="#f00" stroke-width=".25"/>
<path d="M217.3 39.6l2.6 .5-2.6 .5z" fill="#f00"/>
<path d="M217.3 39.6l2.6 .5-2.6 .5zM219.9 39.3v4M222 39.3v4M214.8 40.1h2.5M224.6 40.1h2.4M226.2 99.4v2.4" fill="none" stroke="#f00" stroke-width=".25"/>
<path d="M226.2 99.4l.5 2.4h-1z" fill="#f00"/>
<path d="M226.2 99.4l.5 2.4h-1zM226.2 95.8v2.5" fill="none" stroke="#f00" stroke-width=".25"/>
<path d="M225.7 95.8h1l-.5 2.5z" fill="#f00"/>
<path d="M225.4 98.3h4M225.4 99.4h4M225.7 95.8h1l-.5 2.5zM226.2 93.3v2.5M226.2 101.8v2.6M230.6 113.2v2.5" fill="none" stroke="#f00" stroke-width=".25"/>
<path d="M230.1 113.2h1l-.5 2.5z" fill="#f00"/>
<path d="M230.6 98.8v2.5M230.1 113.2h1l-.5 2.5z" fill="none" stroke="#f00" stroke-width=".25"/>
<path d="M230.6 98.8l.5 2.5h-1z" fill="#f00"/>
<path d="M225.4 98.8h8.4M230.6 98.8l.5 2.5h-1zM230.6 96.4v2.4M225.1 115.7h8.7M230.6 101.3v11.9" fill="none" stroke="#f00" stroke-width=".25"/>
<path d="M230.1 96.4h1l-.5 2.4z" fill="#f00"/>
<path d="M230.6 34.8v2.6M230.1 96.4h1l-.5 2.4z" fill="none" stroke="#f00" stroke-width=".25"/>
<path d="M230.6 34.8l.5 2.6h-1z" fill="#f00"/>
<path d="M225.5 34.8h8.3M230.6 34.8l.5 2.6h-1zM230.6 32.4v2.4M230.6 37.4v59M225.4 98.8h8.4" fill="none" stroke="#f00" stroke-width=".25"/>
<path d="M230.1 32.4h1l-.5 2.4z" fill="#f00"/>
<path d="M230.1 32.4h1l-.5 2.4zM230.6 26v2.5" fill="none" stroke="#f00" stroke-width=".25"/>
<path d="M230.6 26l.5 2.5h-1z" fill="#f00"/>
<path d="M225.1 26h8.7M225.5 34.8h8.3M230.6 26l.5 2.5h-1zM230.6 28.5v3.9M264.6 68.3v2.6" fill="none" stroke="#f00" stroke-width=".25"/>
<path d="M264.6 68.3l.5 2.6h-1z" fill="#f00"/>
<path d="M264.6 68.3l.5 2.6h-1zM264.6 62.9v2.5" fill="none" stroke="#f00" stroke-width=".25"/>
<path d="M264.1 62.9h1l-.5 2.5z" fill="#f00"/>
<path d="M270.7 23.5v2.5M263.8 65.4h4M263.8 68.3h4M264.1 62.9h1l-.5 2.5zM264.6 60.4v2.5M264.6 70.9v2.5" fill="none" stroke="#f00" stroke-width=".25"/>
<path d="M270.2 23.5h1l-.5 2.5z" fill="#f00"/>
<path d="M270.2 23.5h1l-.5 2.5zM270.7 28.6v2.5" fill="none" stroke="#f00" stroke-width=".25"/>
<path d="M270.7 28.6l.5 2.5h-1z" fill="#f00"/>
<path d="M270.7 19.2v4.3M262.6 26h11.3M262.6 28.6h4.4M270 28.6h3.9M270.7 28.6l.5 2.5h-1zM270.7 31.1v2.5M270.8 30v2.5" fill="none" stroke="#f00" stroke-width=".25"/>
<path d="M270.8 30l.6 2.5h-1z" fill="#f00"/>
<path d="M270.8 30l.6 2.5h-1zM270.8 26.1v2.5" fill="none" stroke="#f00" stroke-width=".25"/>
<path d="M270.4 26.1h1l-.6 2.5z" fill="#f00"/>
<path d="M261.4 28.6h5.6M261.4 30h5.6M270 28.6h4M270.4 26.1h1l-.6 2.5zM270.8 23.6v2.5M270.8 32.5v2.5M271.1 30v2.5M271.7 30h2.3" fill="none" stroke="#f00" stroke-width=".25"/>
<path d="M271.1 30l.4 2.5h-1z" fill="#f00"/>
<path d="M271.1 30l.4 2.5h-1zM271.1 113.2v2.5" fill="none" stroke="#f00" stroke-width=".25"/>
<path d="M270.5 113.2h1l-.4 2.5z" fill="#f00"/>
<path d="M262.6 30h4.4M271.1 32.5v80.7M271.7 30h2.3M278 26v2.5M262.6 115.7h11.6M270.5 113.2h1l-.4 2.5z" fill="none" stroke="#f00" stroke-width=".25"/>
<path d="M278 26l.4 2.5h-1z" fill="#f00"/>
<path d="M278 26l.4 2.5h-1zM278 32.4v2.4" fill="none" stroke="#f00" stroke-width=".25"/>
<path d="M277.4 32.4h1l-.4 2.4z" fill="#f00"/>
<path d="M260.1 34.8h21M262.6 26h18.5M277.4 32.4h1l-.4 2.4zM277.7 34.8v2.6M278 28.5v3.9" fill="none" stroke="#f00" stroke-width=".25"/>
<path d="M277.7 34.8l.6 2.6h-1.1z" fill="#f00"/>
<path d="M277.7 34.8l.6 2.6h-1.1zM277.7 64.3v2.5" fill="none" stroke="#f00" stroke-width=".25"/>
<path d="M277.2 64.3h1.1l-.6 2.5z" fill="#f00"/>
<path d="M260.1 34.8h20.8M277.7 37.4v26.9M263.8 66.8h17.1M277.2 64.3h1.1l-.6 2.5zM277.7 66.8v2.5" fill="none" stroke="#f00" stroke-width=".25"/>
<path d="M277.7 66.8l.6 2.5h-1z" fill="#f00"/>
<path d="M277.7 66.8l.6 2.5h-1zM277.7 96.4v2.4" fill="none" stroke="#f00" stroke-width=".25"/>
<path d="M277.3 96.4h1l-.6 2.4z" fill="#f00"/>
<path d="M263.8 66.8h17.1M277.7 69.3v27.1M260.1 98.8h20.8M277.3 96.4h1l-.6 2.4zM277.7 113.2v2.5" fill="none" stroke="#f00" stroke-width=".25"/>
<path d="M277.2 113.2h1.1l-.6 2.5z" fill="#f00"/>
<path d="M277.7 98.8v2.5M277.2 113.2h1.1l-.6 2.5z" fill="none" stroke="#f00" stroke-width=".25"/>
<path d="M277.7 98.8l.6 2.5h-1.1z" fill="#f00"/>
<path d="M253.5 62.9h2.5M260.1 98.8h20.8M277.7 98.8l.6 2.5h-1.1zM262.6 115.7h18.3M277.7 101.3v11.9" fill="none" stroke="#f00" stroke-width=".25"/>
<path d="M253.5 62.4l2.5 .5-2.5 .5z" fill="#f00"/>
<path d="M253.5 62.4l2.5 .5-2.5 .5zM259.6 62.9h2.6" fill="none" stroke="#f00" stroke-width=".25"/>
<path d="M259.6 62.9l2.6-.5v1z" fill="#f00"/>
<path d="M259.6 40.4h2.6M251 62.9h2.5M259.6 62.9l2.6-.5v1zM262.2 62.9h2.4" fill="none" stroke="#f00" stroke-width=".25"/>
<path d="M259.6 40.4l2.6-.5v1z" fill="#f00"/>
<path d="M254.6 40.4h2.5M259.6 40.4l2.6-.5v1z" fill="none" stroke="#f00" stroke-width=".25"/>
<path d="M254.6 39.9l2.5 .5-2.5 .5z" fill="#f00"/>
<path d="M254.6 39.9l2.5 .5-2.5 .5zM255.9 23.6h2.5M257.1 39.6v4M252.1 40.4h2.5M262.2 40.4h2.4" fill="none" stroke="#f00" stroke-width=".25"/>
<path d="M255.9 23.1l2.5 .5-2.5 .5z" fill="#f00"/>
<path d="M255.9 23.1l2.5 .5-2.5 .5zM259.6 23.6h2.6" fill="none" stroke="#f00" stroke-width=".25"/>
<path d="M259.6 23.6l2.6-.5v1z" fill="#f00"/>
<path d="M259.6 17.5h2.6M253.4 23.6h2.5M258.4 22.8v2.8M259.6 23.6l2.6-.5v1zM259.6 22.8v2.8M262.2 23.6h2.4" fill="none" stroke="#f00" stroke-width=".25"/>
<path d="M259.6 17.5l2.6-.4v.9z" fill="#f00"/>
<path d="M252 17.5h2.5M259.6 17.5l2.6-.4v.9z" fill="none" stroke="#f00" stroke-width=".25"/>
<path d="M252 17.1l2.5 .4-2.5 .5z" fill="#f00"/>
<path d="M249.6 17.5h2.4M252 17.1l2.5 .4-2.5 .5zM254.5 16.8v6.2M259.6 16.8v2.8M262.2 17.5h2.4M259.6 22.8v.2M52.8 67.8l.2 2.4" fill="none" stroke="#f00" stroke-width=".25"/>
<g fill="none" stroke="#000" stroke-width=".25">
<path d="M94.4 22.6h4.5l-2.3 3.3zM45.7 67.2l3.3 2.3-3.3 2.3zM111.5 71.2l5.3 4.1h-28.3l5.2 3.9M150.4 79.3l3.3-2.3v4.6z"/>
<circle cx="96.4" cy="118" r="1.81"/>
</g>
<path d="M52.8 67.8l.7 2.4-1 .1z" fill="#f00"/>
<path d="M52.8 67.8l.7 2.4-1 .1zM53 70.2l.3 3.2h3M59.5 67.6l1.2 2.2" fill="none" stroke="#f00" stroke-width=".25"/>
<path d="M59.5 67.6l1.7 2-.9 .5z" fill="#f00"/>
<path d="M59.5 67.6l1.7 2-.9 .5zM60.7 69.8l.6 1h3" fill="none" stroke="#f00" stroke-width=".25"/>
<g font-size="3.5">
<text x="173.9" y="175.7">LATERAL DIREITA 507X449X25,5 MM</text>
<text x="173.4" y="189.7">1LE051</text>
<text x="225.1" y="189.7">1LE051</text>
<text x="273.6" y="189.7">1</text>
</g>
<text font-size="3.4" x="265.7" y="135.4">LEGENDA</text>
<g font-size="2.7">
<text x="153.5" y="172.8">Herivelto</text>
<text x="153.5" y="186.6">25/04/12</text>
<text x="153.5" y="193.4">mm</text>
<text x="153.5" y="200.8">1/1</text>
</g>
<g font-size="2.1" fill="#f00">
<text x="97.9" y="11.4">507</text>
<text x="55.7" y="17">79</text>
<text x="83.9" y="17">217.5</text>
<text x="126.7" y="17">210.5</text>
<text x="183.8" y="17">25.5</text>
<text x="255.1" y="16">25.5</text>
<text x="258.5" y="22">6</text>
<text x="269.1" y="22.3" transform="rotate(-90 269.1 22.3)">13</text>
<text x="70.7" y="29.6" transform="rotate(-90 70.7 29.6)">5</text>
<text x="96.6" y="29.6" transform="rotate(-90 96.6 29.6)">5</text>
<text x="269.3" y="29.9" transform="rotate(-90 269.3 29.9)">7</text>
<text x="70.7" y="32.4" transform="rotate(-90 70.7 32.4)">44.</text>
<text x="96.6" y="32.4" transform="rotate(-90 96.6 32.4)">44.</text>
<text x="159.3" y="32.5" transform="rotate(-90 159.3 32.5)">44.5</text>
<text x="196.8" y="33.8" transform="rotate(-90 196.8 33.8)">44.5</text>
<text x="229" y="32.5" transform="rotate(-90 229 32.5)">44.5</text>
<text x="276.3" y="32.5" transform="rotate(-90 276.3 32.5)">44.5</text>
<text x="186.1" y="40.3">11</text>
<text x="219.8" y="38.6">11</text>
<text x="256.4" y="38.8">12.8</text>
<text x="41.1" y="48.2" transform="rotate(-90 41.1 48.2)">205</text>
<text x="70.7" y="52.6" transform="rotate(-90 70.7 52.6)">160</text>
<text x="159.3" y="52.6" transform="rotate(-90 159.3 52.6)">160</text>
<text x="196.8" y="53.3" transform="rotate(-90 196.8 53.3)">160</text>
<text x="276.1" y="52.6" transform="rotate(-90 276.1 52.6)">160</text>
<text x="49.7" y="59.9">19</text>
<text x="54.8" y="59.9">32</text>
<text x="101.9" y="59.8">456</text>
<text x="120.5" y="63.1" transform="rotate(-90 120.5 63.1)">354</text>
<text x="256" y="61.3">18</text>
<text x="96.6" y="68.6" transform="rotate(-90 96.6 68.6)">320</text>
<text x="229" y="68.6" transform="rotate(-90 229 68.6)">320</text>
<text x="33.7" y="72.6" transform="rotate(-90 33.7 72.6)">449</text>
<text x="269.4" y="74.5" transform="rotate(-90 269.4 74.5)">429</text>
<text x="70.7" y="84.5" transform="rotate(-90 70.7 84.5)">160</text>
<text x="159.3" y="84.5" transform="rotate(-90 159.3 84.5)">160</text>
<text x="196.8" y="84.5" transform="rotate(-90 196.8 84.5)">160</text>
<text x="276.1" y="84.5" transform="rotate(-90 276.1 84.5)">160</text>
<text x="41.1" y="93" transform="rotate(-90 41.1 93)">244</text>
<text x="120.5" y="107.4" transform="rotate(-90 120.5 107.4)">95</text>
<text x="70.7" y="109.3" transform="rotate(-90 70.7 109.3)">84.5</text>
<text x="96.6" y="109.3" transform="rotate(-90 96.6 109.3)">84.5</text>
<text x="159.2" y="109.3" transform="rotate(-90 159.2 109.3)">84.5</text>
<text x="196.8" y="109.3" transform="rotate(-90 196.8 109.3)">84.5</text>
<text x="229" y="109.3" transform="rotate(-90 229 109.3)">84.5</text>
<text x="276.1" y="109.3" transform="rotate(-90 276.1 109.3)">84.5</text>
<text x="61.1" y="126.3">147.5</text>
<text x="80.5" y="126.3">32</text>
<text x="105.9" y="126.3">236.5</text>
<text x="134.2" y="126.3">32</text>
<text x="143.3" y="126.3">59</text>
<text x="138.4" y="136.7">24</text>
<text x="162.9" y="140.3">22</text>
<text x="145.1" y="145.4" transform="rotate(-90 145.1 145.4)">Ø8</text>
<text x="169.4" y="145.8" transform="rotate(-90 169.4 145.8)">Ø8</text>
</g>
<g font-size="2.1" fill="#00f">
<text x="57" y="24.3">A</text>
<text x="100.5" y="24">B</text>
<text x="137.8" y="24">C</text>
<text x="156.8" y="79.7">D</text>
<text x="157" y="106.1">E</text>
<text x="57" y="119.7">A</text>
<text x="100.5" y="119.4">B</text>
<text x="137.8" y="121.3">C</text>
</g>
<g font-size="2.1">
<text x="96" y="24.8">C</text>
<text x="47.9" y="70.2" transform="rotate(-90 47.9 70.2)">C</text>
<text x="151.6" y="78.7" transform="rotate(90 151.6 78.7)">C</text>
<text x="179.7" y="127">SECTION A-A</text>
<text x="180.4" y="129.5">SCALE 1 / 5</text>
<text x="213.4" y="127">SECTION B-B</text>
<text x="214.1" y="129.5">SCALE 1 / 5</text>
<text x="251" y="127">SECTION C-C</text>
<text x="251.7" y="129.5">SCALE 1 / 5</text>
<text x="266.3" y="141.1">Sentido da Veia</text>
<text x="259.8" y="146.7">C</text>
<text x="266.3" y="147.2">Borda Carta 0,4mm</text>
<text x="266.3" y="153.1">Borda ABS 2mm Redonda</text>
<text x="266.3" y="159">Borda ABS 0,4mm</text>
<text x="128.1" y="164.8">SCALE 1 / 5</text>
<text x="128.8" y="162.3">DETAIL D</text>
<text x="155.2" y="165.7">SCALE 1 / 5</text>
<text x="156" y="163.2">DETAIL E</text>
<text x="266.3" y="164.4">Sem Borda</text>
<text x="148.4" y="169.3">Projetista:</text>
<text x="173.5" y="169.5">Descrição:</text>
<text x="148.4" y="176.6">Revisor:</text>
<text x="148.4" y="183.2">Data:</text>
<text x="173.4" y="183.3">Código Padrão:</text>
<text x="225.1" y="183.3">Código Interno:</text>
<text x="268" y="183.2">Rev.:</text>
<text x="148.4" y="190.5">Unid. Medida:</text>
<text x="148.4" y="197.2">Folha:</text>
<text x="205.3" y="199.5">ESTE DESENHO NÃO PODE SER REPRODUZIDO SEM AUTORIZAÇÃO</text>
</g>
<g font-size="1.9" fill="#f00">
<text x="190.7" y="36.3" transform="rotate(-90 190.7 36.3)">⌀8</text>
<text x="224.4" y="36.3" transform="rotate(-90 224.4 36.3)">⌀5</text>
<text x="65.1" y="71.5">⌀8</text>
<text x="191.5" y="68.8" transform="rotate(-90 191.5 68.8)">⌀10</text>
<text x="262.6" y="68.8" transform="rotate(-90 262.6 68.8)">⌀15</text>
<text x="57.1" y="74.2">⌀8</text>
<text x="191" y="100.3" transform="rotate(-90 191 100.3)">⌀8</text>
<text x="224.2" y="100.3" transform="rotate(-90 224.2 100.3)">⌀5</text>
<text x="126.7" y="149">⌀15</text>
</g>
<g font-size="1.8">
<text x="119.9" y="186">BRAVO IND. E COMÉRCIO</text>
<text x="122.7" y="188.1">DE MÓVEIS S.A.</text>
<text x="119.9" y="192.4">Rua Giuseppe Urani, 111</text>
<text x="122.2" y="196.7">Uberlândia - MG</text>
<text x="123.3" y="194.6">Polo Moveleiro</text>
<text x="119.9" y="201">FONE: 55 (34) 3292-6900</text>
<text x="123.3" y="198.8">CEP:38402-359</text>
</g>
</svg>
